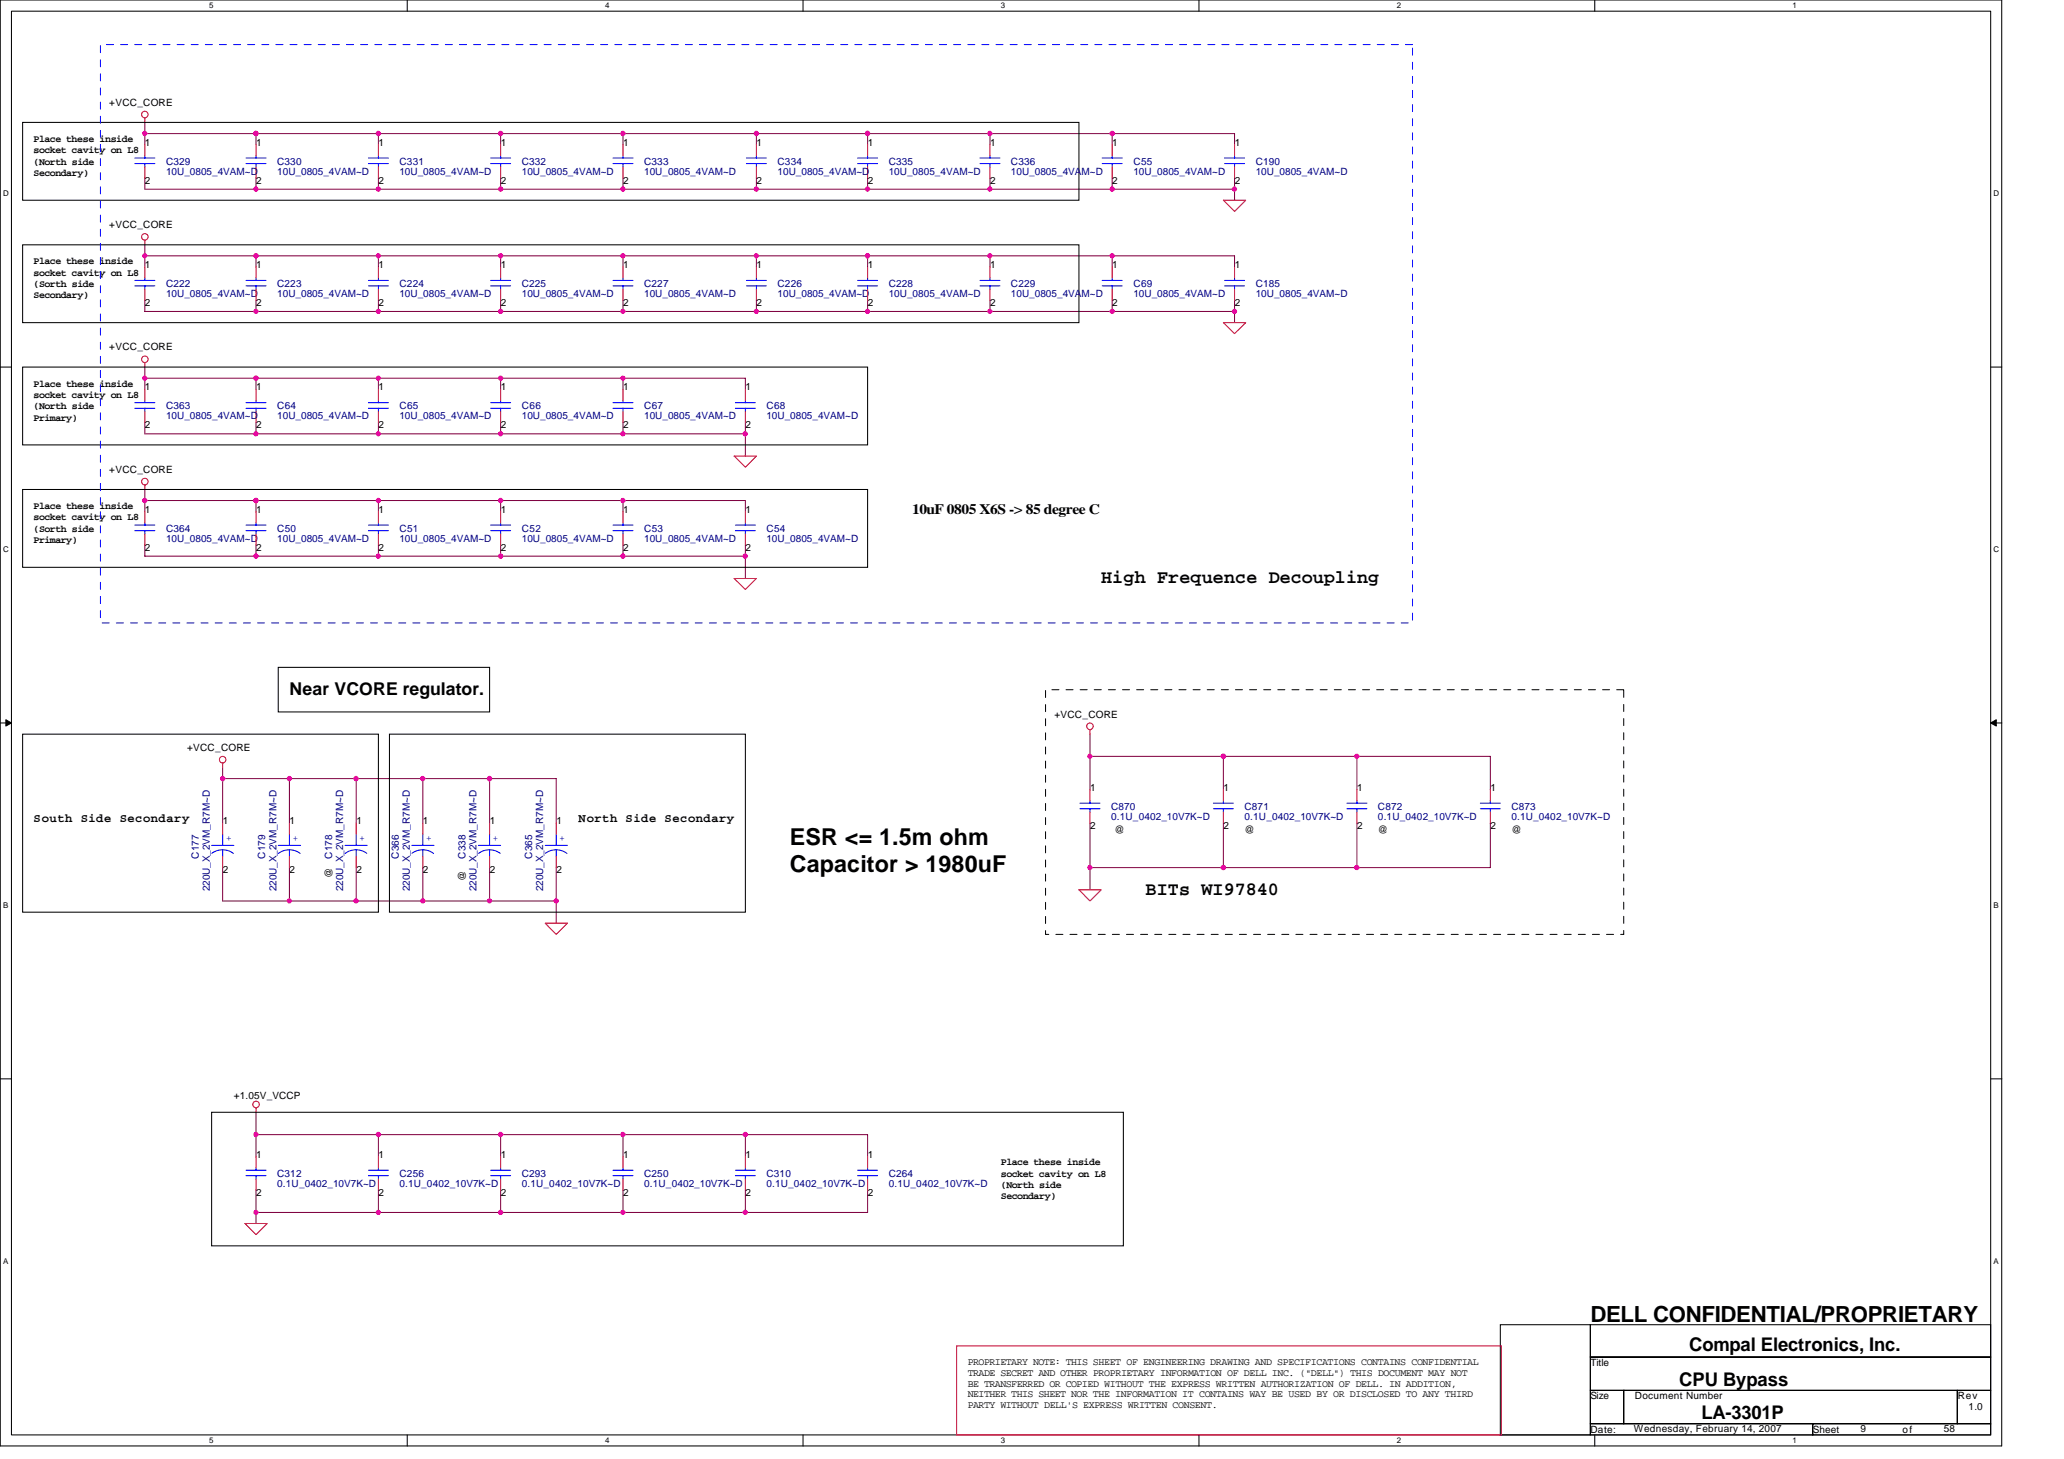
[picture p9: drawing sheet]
<svg xmlns="http://www.w3.org/2000/svg" width="297mm" height="210mm" viewBox="0 0 297 210" stroke-linecap="round" stroke-linejoin="round" font-family="sans-serif">
<path d="M0 0h288.1v208h-288.1zM1.6 1.6h284.9v204.8h-284.9z" fill="none" stroke="#000" stroke-width=".15"/>
<g fill="#fff">
<path d="M30.1 .2h.6v1.2h-.6z"/>
<path d="M30.1 206.6h.6v1.3h-.6z"/>
</g>
<path d="M58.6 0v1.6M58.6 206.4v1.6" fill="none" stroke="#000" stroke-width=".15"/>
<g fill="#fff">
<path d="M87.1 .2h.6v1.2h-.6z"/>
<path d="M87.1 206.6h.6v1.3h-.6z"/>
</g>
<path d="M115.6 0v1.6M115.6 206.4v1.6" fill="none" stroke="#000" stroke-width=".15"/>
<g fill="#fff">
<path d="M144 .2h.6v1.2h-.6z"/>
<path d="M144 206.6h.6v1.3h-.6z"/>
</g>
<path d="M172.5 0v1.6M172.5 206.4v1.6" fill="none" stroke="#000" stroke-width=".15"/>
<g fill="#fff">
<path d="M201 .2h.6v1.2h-.6z"/>
<path d="M201 206.6h.6v1.3h-.6z"/>
</g>
<path d="M229.5 0v1.6M229.5 206.4v1.6" fill="none" stroke="#000" stroke-width=".15"/>
<g fill="#fff">
<path d="M258 .2h.6v1.2h-.6z"/>
<path d="M258 206.6h.6v1.3h-.6z"/>
<path d="M.4 27.2h.8v1.3h-.8z"/>
<path d="M286.9 27.2h.8v1.3h-.8z"/>
<path d="M.4 78.4h.8v1.3h-.8z"/>
<path d="M286.9 78.4h.8v1.3h-.8z"/>
</g>
<path d="M0 52.8h1.6M286.5 52.8h1.6" fill="none" stroke="#000" stroke-width=".15"/>
<g fill="#fff">
<path d="M.4 129.6h.8v1.3h-.8z"/>
<path d="M286.9 129.6h.7v1.3h-.7z"/>
</g>
<path d="M0 104h1.6M286.5 104h1.6" fill="none" stroke="#000" stroke-width=".15"/>
<path d="M.8 103.5l.8 .5-.8 .5zM286.5 104l.8-.5v1z" fill="#000" stroke="#000" stroke-width=".14"/>
<g fill="#fff">
<path d="M.4 180.8h.8v1.3h-.8z"/>
<path d="M286.9 180.8h.7v1.3h-.7z"/>
</g>
<g fill="none" stroke="#000" stroke-width=".15">
<path d="M3.3 17.6h152v11.2h-152zM3.3 35.2h152v11.2h-152zM3.3 52.8h121.6v11.2h-121.6zM3.3 70.4h121.6v11.2h-121.6zM40 96h30.5v6.4h-30.5zM3.3 105.6h51.2v25.6h-51.2zM56 105.6h51.3v25.6h-51.3zM0 155.2h1.6M286.5 155.2h1.6M30.5 160h131.2v19.2h-131.2zM215.9 190.6h13v15.8h-13zM228.9 190.6h57.6v4.6h-57.6z"/>
<path d="M228.9 195.2h57.6v4.8h-57.6zM228.9 200h4.8v4.8h-4.8zM228.9 204.8h32v1.6h-32zM233.7 200h48v4.8h-48zM260.9 204.8h25.6v1.6h-25.6zM281.7 200h4.8v4.8h-4.8z"/>
</g>
<g fill="none" stroke="#800040" stroke-width=".15">
<path d="M20.8 19.2h33.7M20.8 17.6v3.2M36.8 19.2v1.6M54.5 19.2h17.5v1.6M54.5 19.2v1.6M72 19.2h105.7v1.6M89.7 19.2v1.6M108.9 19.2v1.6M124.9 19.2v1.6M142.5 19.2v1.6M160.1 19.2v1.6M20.8 25.6v1.6h156.9"/>
<path d="M20.8 36.8h156.9v1.6M20.8 35.2v3.2M36.8 25.6v1.6M36.8 36.8v1.6M54.5 25.6v1.6M54.5 36.8v1.6M72 25.6v1.6M72 36.8v1.6M89.7 25.6v1.6M89.7 36.8v1.6M108.9 25.6v1.6M108.9 36.8v1.6"/>
<path d="M124.9 25.6v1.6M124.9 36.8v1.6M142.5 25.6v1.6M142.5 36.8v1.6M160.1 25.6v1.6M160.1 36.8v1.6M177.7 25.6v3.2M20.8 54.4h86.5v1.6M20.8 43.2v1.6h156.9M20.8 52.8v3.2M36.8 43.2v1.6M36.8 54.4v1.6"/>
<path d="M54.5 43.2v1.6M54.5 54.4v1.6M72 43.2v1.6M72 54.4v1.6M89.7 43.2v1.6M89.7 54.4v1.6M108.9 43.2v1.6M124.9 43.2v1.6M142.5 43.2v1.6M160.1 43.2v1.6M177.7 43.2v3.2M20.8 72h86.5v1.6"/>
<path d="M20.8 60.8v1.6h86.5M20.8 70.4v3.2M20.8 78.4v1.6h86.5M36.8 62.4h.1M36.8 60.8v1.6M36.8 72v1.6M36.8 78.4v1.6M54.5 60.8v1.6M54.5 72v1.6M54.5 78.4v1.6M72 60.8v1.6M72 72v1.6"/>
<path d="M72 78.4v1.6M89.7 60.8v1.6M89.7 72v1.6M89.7 78.4v1.6M107.3 60.8v4.8M107.3 78.4v4.8M32 112h48v6.4M32 110.4v8M41.7 112v6.4M51.3 112v6.4M60.9 112v6.4M70.5 112v6.4"/>
<path d="M156.9 118.4v6.4h19.2M156.9 105.6v3.2M176.1 108.8h-19.2v4.8M176.1 108.8h38.4v4.8M176.1 108.8v4.8M176.1 118.4v6.4M195.3 108.8v4.8M195.3 118.4v6.4M214.5 118.4v6.4h-38.4M32 124.8v4.8h48M41.7 124.8v4.8M51.3 124.8v4.8"/>
<path d="M60.9 124.8h.1M60.9 124.8v4.8M70.5 124.8v4.8M80 124.8v8M156.9 124.8v3.2M36.8 163.2h88.1v3.2M36.8 160v6.4M36.8 171.2v4.8M54.5 163.2v3.2M54.5 171.2v3.2M72 163.2v3.2M72 171.2v3.2"/>
<path d="M89.7 163.2v3.2M89.7 171.2v3.2M107.3 163.2v3.2M107.3 171.2v3.2M124.9 171.2v3.2h-88.1"/>
</g>
<g fill="none" stroke="#f00" stroke-width=".15">
<path d="M20.8 17v.6M20.8 20.8v1.6M20.8 24v1.6M20.8 34.6v.6M20.8 38.4v1.6M36.8 20.8v1.6M36.8 24v1.6M36.8 38.4v1.6M54.5 20.8v1.6M54.5 24v1.6M54.5 38.4v1.6M72 20.8v1.6"/>
<path d="M72 24v1.6M72 38.4v1.6M89.7 20.8v1.6M89.7 24v1.6M89.7 38.4v1.6M108.9 20.8v1.6M108.9 24v1.6M108.9 38.4v1.6M124.9 20.8v1.6M124.9 24v1.6M124.9 38.4v1.6M142.5 20.8v1.6"/>
<path d="M142.5 24v1.6M142.5 38.4v1.6M160.1 20.8v1.6M160.1 24v1.6M160.1 38.4v1.6M176.1 28.8h3.2l-1.6 1.6zM177.7 20.8v1.6M177.7 24v1.6M177.7 38.4v1.6M20.8 41.6v1.6M20.8 52.2v.6M20.8 56v1.6"/>
<path d="M20.8 59.2v1.6M36.8 41.6v1.6M36.8 56v1.6M36.8 59.2v1.6M54.5 41.6v1.6M54.5 56v1.6M54.5 59.2v1.6M72 41.6v1.6M72 56v1.6M72 59.2v1.6M89.7 41.6v1.6M89.7 56v1.6"/>
<path d="M89.7 59.2v1.6M107.3 56v1.6M107.3 59.2v1.6M108.9 41.6v1.6M124.9 41.6v1.6M142.5 41.6v1.6M160.1 41.6v1.6M176.1 46.4h3.2l-1.6 1.6zM177.7 41.6v1.6M20.8 69.8v.6M20.8 73.6v1.6M20.8 76.8v1.6"/>
<path d="M36.8 73.6v1.6M36.8 76.8v1.6M54.5 73.6v1.6M54.5 76.8v1.6M72 73.6v1.6M72 76.8v1.6M89.7 73.6v1.6M89.7 76.8v1.6M105.7 65.6h3.2l-1.6 1.6zM107.3 73.6v1.6M107.3 76.8v1.6M105.7 83.2h3.2l-1.6 1.6z"/>
<path d="M32 109.8v.6M32 118.4v1.6M41.7 118.4v1.6M51.3 118.4v1.6M60.9 118.4v1.6M70.5 118.4v1.6M80 118.4v1.6M156.9 105v.6M156.9 113.6v1.6M156.9 116.8v1.6M176.1 113.6v1.6M176.1 116.8v1.6"/>
<path d="M195.3 113.6v1.6M195.3 116.8v1.6M214.5 113.6v1.6M214.5 116.8v1.6M32 123.2v1.6M41.7 123.2v1.6M51.3 123.2v1.6M60.9 123.2v1.6M70.5 123.2v1.6M78.5 132.8h3.2l-1.7 1.6zM80 123.2v1.6M155.3 128h3.2l-1.6 1.6z"/>
<path d="M36.8 159.4v.6M35.3 176h3.2l-1.7 1.6zM36.8 166.4v1.6M36.8 169.6v1.6M54.5 166.4v1.6M54.5 169.6v1.6M72 166.4v1.6M72 169.6v1.6M89.7 166.4v1.6M89.7 169.6v1.6M107.3 166.4v1.6M107.3 169.6v1.6"/>
<path d="M124.9 166.4v1.6M124.9 169.6v1.6M137.7 193.6h78.4v12.8h-78.4z"/>
<circle cx="20.8" cy="16.5" r=".47"/>
<circle cx="20.8" cy="34.1" r=".47"/>
<circle cx="20.8" cy="51.7" r=".47"/>
<circle cx="20.8" cy="69.3" r=".47"/>
<circle cx="32" cy="109.3" r=".47"/>
<circle cx="156.9" cy="104.5" r=".47"/>
<circle cx="36.8" cy="158.9" r=".47"/>
</g>
<path d="M14.5 6.4h188.8v83.2h-188.8z" fill="none" stroke="#00f" stroke-width=".14" stroke-dasharray="1 1 1 1 1 1 1 1"/>
<path d="M150.5 99.2h83.2v35.2h-83.2z" fill="none" stroke="#000" stroke-width=".14" stroke-dasharray="1 1 1 1 1 1 1 1"/>
<g fill="none" stroke="#00f" stroke-width=".15">
<path d="M19.4 23.5h2.9M19.4 22.7h2.9M20.8 22.4v.3M20.8 23.5v.5M35.4 23.5h2.9M35.4 22.7h2.9M36.8 22.4v.3M36.8 23.5v.5M53 23.5h2.9M53 22.7h2.9M54.5 22.4v.3M54.5 23.5v.5"/>
<path d="M70.6 23.5h2.9M70.6 22.7h2.9M72 22.4v.3M72 23.5v.5M88.2 23.5h2.9M88.2 22.7h2.9M89.7 22.4v.3M89.7 23.5v.5M107.4 23.5h2.9M107.4 22.7h2.9M108.9 22.4v.3M108.9 23.5v.5"/>
<path d="M123.4 23.5h2.9M123.4 22.7h2.9M124.9 22.4v.3M124.9 23.5v.5M141 23.5h2.9M141 22.7h2.9M142.5 22.4v.3M142.5 23.5v.5M158.6 23.5h2.9M158.6 22.7h2.9M160.1 22.4v.3M160.1 23.5v.5"/>
<path d="M176.2 23.5h2.9M176.2 22.7h2.9M177.7 22.4v.3M177.7 23.5v.5M19.4 58.7h2.9M19.4 57.9h2.9M19.4 41.1h2.9M19.4 40.3h2.9M20.8 40v.3M20.8 41.1v.5M20.8 57.6v.3M20.8 58.7v.5"/>
<path d="M35.4 58.7h2.9M35.4 57.9h2.9M35.4 41.1h2.9M35.4 40.3h2.9M36.8 40v.3M36.8 41.1v.5M36.8 57.6v.3M36.8 58.7v.5M53 58.7h2.9M53 57.9h2.9M53 41.1h2.9M53 40.3h2.9"/>
<path d="M54.5 40v.3M54.5 41.1v.5M54.5 57.6v.3M54.5 58.7v.5M70.6 58.7h2.9M70.6 57.9h2.9M70.6 41.1h2.9M70.6 40.3h2.9M72 40v.3M72 41.1v.5M72 57.6v.3M72 58.7v.5"/>
<path d="M88.2 58.7h2.9M88.2 57.9h2.9M88.2 41.1h2.9M88.2 40.3h2.9M89.7 40v.3M89.7 41.1v.5M89.7 57.6v.3M89.7 58.7v.5M105.8 58.7h2.9M105.8 57.9h2.9M107.3 57.6v.3M107.3 58.7v.5"/>
<path d="M107.4 41.1h2.9M107.4 40.3h2.9M108.9 40v.3M108.9 41.1v.5M123.4 41.1h2.9M123.4 40.3h2.9M124.9 40v.3M124.9 41.1v.5M141 41.1h2.9M141 40.3h2.9M142.5 40v.3M142.5 41.1v.5"/>
<path d="M158.6 41.1h2.9M158.6 40.3h2.9M160.1 40v.3M160.1 41.1v.5M176.2 41.1h2.9M176.2 40.3h2.9M177.7 40v.3M177.7 41.1v.5M19.4 76.3h2.9M19.4 75.5h2.9M20.8 75.2v.3M20.8 76.3v.5"/>
<path d="M35.4 76.3h2.9M35.4 75.5h2.9M36.8 75.2v.3M36.8 76.3v.5M53 76.3h2.9M53 75.5h2.9M54.5 75.2v.3M54.5 76.3v.5M70.6 76.3h2.9M70.6 75.5h2.9M72 75.2v.3M72 76.3v.5"/>
<path d="M88.2 76.3h2.9M88.2 75.5h2.9M89.7 75.2v.3M89.7 76.3v.5M105.8 76.3h2.9M105.8 75.5h2.9M107.3 75.2v.3M107.3 76.3v.5M155.4 116.4h2.9M155.4 115.5h2.9M156.9 115.2v.3M156.9 116.4v.4"/>
<path d="M174.6 116.4h2.9M174.6 115.5h2.9M176.1 115.2v.3M176.1 116.4v.4M193.8 116.4h2.9M193.8 115.5h2.9M195.3 115.2v.3M195.3 116.4v.4M213 116.4h2.9M213 115.5h2.9M214.5 115.2v.3M214.5 116.4v.4"/>
<path d="M30.5 121.6h3.2M30.5 122.8a2.59 2.59 0 0 1 3.1 0M32 120v1.6M32 122.3v.9M40 121.6h3.3M40.1 122.8a2.58 2.58 0 0 1 3.1 0M41.7 120v1.6M41.7 122.3v.9M49.7 121.6h3.1M51.3 120v1.6M51.3 122.3v.9M52.8 122.8a2.59 2.59 0 0 0-3.1 0"/>
<path d="M59.3 121.6h3.2M59.3 122.8a2.59 2.59 0 0 1 3.1 0M60.9 120v1.6M60.9 122.3v.9M68.9 121.6h3.1M70.5 120v1.6M70.5 122.3v.9M72 122.8a2.59 2.59 0 0 0-3.1 0M78.5 121.6h3.2M78.5 122.8a2.59 2.59 0 0 1 3.1 0M80 120v1.6M80 122.3v.9"/>
<path d="M35.4 169.1h2.9M35.4 168.4h2.9M36.8 168v.4M36.8 169.1v.5M53 169.1h2.9M53 168.4h2.9M54.5 168v.4M54.5 169.1v.5M70.6 169.1h2.9M70.6 168.4h2.9M72 168v.4M72 169.1v.5"/>
<path d="M88.2 169.1h2.9M88.2 168.4h2.9M89.7 168v.4M89.7 169.1v.5M105.8 169.1h2.9M105.8 168.4h2.9M107.3 168v.4M107.3 169.1v.5M123.4 169.1h2.9M123.4 168.4h2.9M124.9 168v.4M124.9 169.1v.5"/>
</g>
<g fill="#f0f" stroke="#f0f" stroke-width=".15">
<circle cx="142.5" cy="27.2" r=".32"/>
<circle cx="142.5" cy="19.2" r=".32"/>
<circle cx="54.4" cy="54.4" r=".31"/>
<circle cx="142.5" cy="44.8" r=".31"/>
<circle cx="142.5" cy="36.8" r=".31"/>
<circle cx="89.6" cy="163.2" r=".32"/>
<circle cx="36.8" cy="163.2" r=".32"/>
<circle cx="54.4" cy="163.2" r=".32"/>
<circle cx="72" cy="163.2" r=".32"/>
<circle cx="107.2" cy="163.2" r=".32"/>
<circle cx="160.1" cy="19.2" r=".32"/>
<circle cx="108.8" cy="27.2" r=".32"/>
<circle cx="107.2" cy="80" r=".32"/>
<circle cx="51.2" cy="112" r=".32"/>
<circle cx="36.8" cy="80" r=".32"/>
<circle cx="36.8" cy="72" r=".32"/>
<circle cx="20.8" cy="72" r=".32"/>
<circle cx="54.4" cy="72" r=".32"/>
<circle cx="80.1" cy="129.6" r=".31"/>
<circle cx="70.4" cy="129.6" r=".31"/>
<circle cx="36.8" cy="27.2" r=".32"/>
<circle cx="107.3" cy="62.4" r=".31"/>
<circle cx="89.6" cy="62.4" r=".31"/>
<circle cx="89.6" cy="19.2" r=".32"/>
<circle cx="72" cy="19.2" r=".32"/>
<circle cx="72.1" cy="174.4" r=".31"/>
<circle cx="41.6" cy="129.6" r=".31"/>
<circle cx="72" cy="27.2" r=".32"/>
<circle cx="36.8" cy="62.4" r=".31"/>
<circle cx="36.8" cy="174.4" r=".31"/>
<circle cx="89.6" cy="174.4" r=".31"/>
<circle cx="89.6" cy="44.8" r=".31"/>
<circle cx="72.1" cy="44.8" r=".31"/>
<circle cx="41.6" cy="112" r=".32"/>
<circle cx="32" cy="112" r=".32"/>
<circle cx="160.1" cy="36.8" r=".31"/>
<circle cx="70.4" cy="112" r=".32"/>
<circle cx="60.8" cy="112" r=".32"/>
<circle cx="54.4" cy="80" r=".32"/>
<circle cx="124.8" cy="36.8" r=".31"/>
<circle cx="108.8" cy="36.8" r=".31"/>
<circle cx="36.8" cy="54.4" r=".31"/>
<circle cx="20.8" cy="54.4" r=".31"/>
<circle cx="36.8" cy="36.8" r=".31"/>
<circle cx="20.8" cy="36.8" r=".31"/>
<circle cx="60.8" cy="129.6" r=".31"/>
<circle cx="89.6" cy="36.8" r=".31"/>
<circle cx="72.1" cy="36.8" r=".31"/>
<circle cx="54.4" cy="174.4" r=".31"/>
<circle cx="124.8" cy="19.2" r=".32"/>
<circle cx="36.8" cy="44.8" r=".31"/>
<circle cx="124.8" cy="44.8" r=".31"/>
<circle cx="89.6" cy="54.4" r=".31"/>
<circle cx="72.1" cy="54.4" r=".31"/>
<circle cx="54.4" cy="19.2" r=".32"/>
<circle cx="36.8" cy="19.2" r=".32"/>
<circle cx="20.8" cy="19.2" r=".32"/>
<circle cx="108.8" cy="44.8" r=".31"/>
<circle cx="89.6" cy="27.2" r=".32"/>
<circle cx="54.4" cy="44.8" r=".31"/>
<circle cx="72.1" cy="62.4" r=".31"/>
<circle cx="54.4" cy="62.4" r=".31"/>
<circle cx="108.8" cy="19.2" r=".32"/>
<circle cx="89.6" cy="72" r=".32"/>
<circle cx="72" cy="72" r=".32"/>
<circle cx="177.7" cy="27.2" r=".32"/>
<circle cx="160.1" cy="27.2" r=".32"/>
<circle cx="177.7" cy="44.8" r=".31"/>
<circle cx="160.1" cy="44.8" r=".31"/>
<circle cx="124.8" cy="27.2" r=".32"/>
<circle cx="54.4" cy="36.8" r=".31"/>
<circle cx="54.4" cy="27.2" r=".32"/>
<circle cx="72" cy="80" r=".32"/>
<circle cx="89.6" cy="80" r=".32"/>
<circle cx="107.3" cy="174.4" r=".31"/>
<circle cx="51.2" cy="129.6" r=".31"/>
<circle cx="156.8" cy="108.8" r=".31"/>
<circle cx="176.1" cy="108.8" r=".31"/>
<circle cx="195.3" cy="108.8" r=".31"/>
<circle cx="156.8" cy="124.8" r=".31"/>
<circle cx="176.1" cy="124.8" r=".31"/>
<circle cx="195.3" cy="124.8" r=".31"/>
</g>
<g font-size="3.3">
<text x="113.7" y="121.5">ESR &lt;= 1.5m ohm</text>
<text x="113.7" y="125.5">Capacitor &gt; 1980uF</text>
</g>
<text font-size="3.2" x="228.9" y="190.2">DELL CONFIDENTIAL/PROPRIETARY</text>
<g font-size="2.7">
<text x="158.5" y="83.9">High Frequence Decoupling</text>
<text x="164.9" y="128.7">BITs WI97840</text>
<text x="243.1" y="194.4">Compal Electronics, Inc.</text>
<text x="241.7" y="199.3">CPU Bypass</text>
<text x="244.9" y="204.2">LA-3301P</text>
</g>
<text font-size="2.5" x="41.7" y="100">Near VCORE regulator.</text>
<text font-size="2.1" x="131.3" y="73.9">10uF 0805 X6S -&gt; 85 degree C</text>
<g font-size="1.8">
<text x="4.8" y="118.2">South Side Secondary</text>
<text x="83.3" y="118.2">North Side Secondary</text>
</g>
<g font-size="1.4">
<text x="15.7" y="15.2">+VCC_CORE</text>
<text x="4.8" y="20.4">Place these inside</text>
<text x="4.8" y="22.1">socket cavity on L8</text>
<text x="4.8" y="23.7">(North side</text>
<text x="20.9" y="21">1</text>
<text x="36.9" y="21">1</text>
<text x="54.5" y="21">1</text>
<text x="72.1" y="21">1</text>
<text x="89.7" y="21">1</text>
<text x="108.9" y="21">1</text>
<text x="124.9" y="21">1</text>
<text x="142.5" y="21">1</text>
<text x="160.1" y="21">1</text>
<text x="177.7" y="21">1</text>
<text x="4.8" y="25.3">Secondary)</text>
<text x="20.9" y="26.4">2</text>
<text x="36.9" y="26.4">2</text>
<text x="54.5" y="26.4">2</text>
<text x="72.1" y="26.4">2</text>
<text x="89.7" y="26.4">2</text>
<text x="108.9" y="26.4">2</text>
<text x="124.9" y="26.4">2</text>
<text x="142.5" y="26.4">2</text>
<text x="160.1" y="26.4">2</text>
<text x="177.7" y="26.4">2</text>
<text x="15.7" y="32.8">+VCC_CORE</text>
<text x="4.8" y="38">Place these inside</text>
<text x="4.8" y="39.6">socket cavity on L8</text>
<text x="4.8" y="41.3">(Sorth side</text>
<text x="20.9" y="38.6">1</text>
<text x="36.9" y="38.6">1</text>
<text x="54.5" y="38.6">1</text>
<text x="72.1" y="38.6">1</text>
<text x="89.7" y="38.6">1</text>
<text x="108.9" y="38.6">1</text>
<text x="124.9" y="38.6">1</text>
<text x="142.5" y="38.6">1</text>
<text x="160.1" y="38.6">1</text>
<text x="177.7" y="38.6">1</text>
<text x="4.8" y="42.9">Secondary)</text>
<text x="20.9" y="44">2</text>
<text x="36.9" y="44">2</text>
<text x="54.5" y="44">2</text>
<text x="72.1" y="44">2</text>
<text x="89.7" y="44">2</text>
<text x="108.9" y="44">2</text>
<text x="124.9" y="44">2</text>
<text x="142.5" y="44">2</text>
<text x="160.1" y="44">2</text>
<text x="177.7" y="44">2</text>
<text x="15.7" y="50.4">+VCC_CORE</text>
<text x="4.8" y="55.6">Place these inside</text>
<text x="4.8" y="57.3">socket cavity on L8</text>
<text x="4.8" y="58.9">(North side</text>
<text x="20.9" y="56.2">1</text>
<text x="36.9" y="56.2">1</text>
<text x="54.5" y="56.2">1</text>
<text x="72.1" y="56.2">1</text>
<text x="89.7" y="56.2">1</text>
<text x="107.3" y="56.2">1</text>
<text x="4.8" y="60.5">Primary)</text>
<text x="20.9" y="61.6">2</text>
<text x="36.9" y="61.6">2</text>
<text x="54.5" y="61.6">2</text>
<text x="72.1" y="61.6">2</text>
<text x="89.7" y="61.6">2</text>
<text x="107.3" y="61.6">2</text>
<text x="15.7" y="68">+VCC_CORE</text>
<text x="4.8" y="73.2">Place these inside</text>
<text x="4.8" y="74.8">socket cavity on L8</text>
<text x="4.8" y="76.5">(Sorth side</text>
<text x="20.9" y="73.8">1</text>
<text x="36.9" y="73.8">1</text>
<text x="54.5" y="73.8">1</text>
<text x="72.1" y="73.8">1</text>
<text x="89.7" y="73.8">1</text>
<text x="107.3" y="73.8">1</text>
<text x="4.8" y="78.1">Primary)</text>
<text x="20.9" y="79.2">2</text>
<text x="36.9" y="79.2">2</text>
<text x="54.5" y="79.2">2</text>
<text x="72.1" y="79.2">2</text>
<text x="89.7" y="79.2">2</text>
<text x="107.3" y="79.2">2</text>
<text x="151.7" y="103.2">+VCC_CORE</text>
<text x="26.9" y="108">+VCC_CORE</text>
<text x="156.9" y="113.8">1</text>
<text x="176.1" y="113.8">1</text>
<text x="195.3" y="113.8">1</text>
<text x="214.5" y="113.8">1</text>
<text x="32.1" y="118.6">1</text>
<text x="41.7" y="118.6">1</text>
<text x="51.3" y="118.6">1</text>
<text x="60.9" y="118.6">1</text>
<text x="70.5" y="118.6">1</text>
<text x="80.1" y="118.6">1</text>
<text x="156.9" y="119.2">2</text>
<text x="160.4" y="119.9">@</text>
<text x="176.1" y="119.2">2</text>
<text x="179.1" y="119.9">@</text>
<text x="195.3" y="119.2">2</text>
<text x="198.3" y="119.9">@</text>
<text x="214.5" y="119.2">2</text>
<text x="217.5" y="119.9">@</text>
<text x="32.1" y="125.6">2</text>
<text x="41.7" y="125.6">2</text>
<text x="51.3" y="125.6">2</text>
<text x="60.9" y="125.6">2</text>
<text x="70.5" y="125.6">2</text>
<text x="80.1" y="125.6">2</text>
<text x="47.8" y="126.3" transform="rotate(-90 47.8 126.3)">@</text>
<text x="67" y="126.7" transform="rotate(-90 67 126.7)">@</text>
<text x="33.7" y="158.1">+1.05V_VCCP</text>
<text x="36.9" y="166.6">1</text>
<text x="54.5" y="166.6">1</text>
<text x="72.1" y="166.6">1</text>
<text x="89.7" y="166.6">1</text>
<text x="107.3" y="166.6">1</text>
<text x="124.9" y="166.6">1</text>
<text x="144.1" y="167.6">Place these inside</text>
<text x="36.9" y="172">2</text>
<text x="54.5" y="172">2</text>
<text x="72.1" y="172">2</text>
<text x="89.7" y="172">2</text>
<text x="107.3" y="172">2</text>
<text x="124.9" y="172">2</text>
<text x="144.1" y="169.3">socket cavity on L8</text>
<text x="144.1" y="170.9">(North side</text>
<text x="144.1" y="172.5">Secondary)</text>
<text x="139.3" y="196.4">PROPRIETARY NOTE: THIS SHEET OF ENGINEERING DRAWING AND SPECIFICATIONS CONTAINS CONFIDENTIAL</text>
<text x="139.3" y="197.9">TRADE SECRET AND OTHER PROPRIETARY INFORMATION OF DELL INC. (&quot;DELL&quot;) THIS DOCUMENT MAY NOT</text>
<text x="228.9" y="196.5">Title</text>
<text x="139.3" y="199.5">BE TRANSFERRED OR COPIED WITHOUT THE EXPRESS WRITTEN AUTHORIZATION OF DELL. IN ADDITION,</text>
<text x="139.3" y="201">NEITHER THIS SHEET NOR THE INFORMATION IT CONTAINS WAY BE USED BY OR DISCLOSED TO ANY THIRD</text>
<text x="139.3" y="202.6">PARTY WITHOUT DELL'S EXPRESS WRITTEN CONSENT.</text>
<text x="228.9" y="201.3">Size</text>
<text x="235.3" y="201.3">Document Number</text>
<text x="281.7" y="201.3">Rev</text>
<text x="283.3" y="202.9">1.0</text>
<text x="228.9" y="206.1">Date:</text>
<text x="235.1" y="206">Wednesday, February 14, 2007</text>
<text x="260.9" y="206.1">Sheet</text>
<text x="267.8" y="206">9</text>
<text x="273.8" y="206.1">of</text>
<text x="279.8" y="206">58</text>
</g>
<g font-size="1.4" fill="#000080">
<text x="23.9" y="23.7">C329</text>
<text x="39.9" y="23.7">C330</text>
<text x="57.5" y="23.7">C331</text>
<text x="75.1" y="23.7">C332</text>
<text x="92.7" y="23.7">C333</text>
<text x="111.9" y="23.7">C334</text>
<text x="127.9" y="23.7">C335</text>
<text x="145.5" y="23.7">C336</text>
<text x="163.1" y="23.7">C55</text>
<text x="180.7" y="23.7">C190</text>
<text x="23.9" y="25.1">10U_0805_4VAM~D</text>
<text x="39.9" y="25.1">10U_0805_4VAM~D</text>
<text x="57.5" y="25.1">10U_0805_4VAM~D</text>
<text x="75.1" y="25.1">10U_0805_4VAM~D</text>
<text x="92.7" y="25.1">10U_0805_4VAM~D</text>
<text x="111.9" y="25.1">10U_0805_4VAM~D</text>
<text x="127.9" y="25.1">10U_0805_4VAM~D</text>
<text x="145.5" y="25.1">10U_0805_4VAM~D</text>
<text x="163.1" y="25.1">10U_0805_4VAM~D</text>
<text x="180.7" y="25.1">10U_0805_4VAM~D</text>
<text x="23.9" y="41.3">C222</text>
<text x="39.9" y="41.3">C223</text>
<text x="57.5" y="41.3">C224</text>
<text x="75.1" y="41.3">C225</text>
<text x="92.7" y="41.3">C227</text>
<text x="111.9" y="41.3">C226</text>
<text x="127.9" y="41.3">C228</text>
<text x="145.5" y="41.3">C229</text>
<text x="163.1" y="41.3">C69</text>
<text x="180.7" y="41.3">C185</text>
<text x="23.9" y="42.7">10U_0805_4VAM~D</text>
<text x="39.9" y="42.7">10U_0805_4VAM~D</text>
<text x="57.5" y="42.7">10U_0805_4VAM~D</text>
<text x="75.1" y="42.7">10U_0805_4VAM~D</text>
<text x="92.7" y="42.7">10U_0805_4VAM~D</text>
<text x="111.9" y="42.7">10U_0805_4VAM~D</text>
<text x="127.9" y="42.7">10U_0805_4VAM~D</text>
<text x="145.5" y="42.7">10U_0805_4VAM~D</text>
<text x="163.1" y="42.7">10U_0805_4VAM~D</text>
<text x="180.7" y="42.7">10U_0805_4VAM~D</text>
<text x="23.9" y="58.9">C363</text>
<text x="39.9" y="58.9">C64</text>
<text x="57.5" y="58.9">C65</text>
<text x="75.1" y="58.9">C66</text>
<text x="92.7" y="58.9">C67</text>
<text x="110.3" y="58.9">C68</text>
<text x="23.9" y="60.3">10U_0805_4VAM~D</text>
<text x="39.9" y="60.3">10U_0805_4VAM~D</text>
<text x="57.5" y="60.3">10U_0805_4VAM~D</text>
<text x="75.1" y="60.3">10U_0805_4VAM~D</text>
<text x="92.7" y="60.3">10U_0805_4VAM~D</text>
<text x="110.3" y="60.3">10U_0805_4VAM~D</text>
<text x="23.9" y="76.5">C364</text>
<text x="23.9" y="78">10U_0805_4VAM~D</text>
<text x="39.9" y="76.5">C50</text>
<text x="39.9" y="78">10U_0805_4VAM~D</text>
<text x="57.5" y="78">10U_0805_4VAM~D</text>
<text x="57.5" y="76.5">C51</text>
<text x="75.1" y="78">10U_0805_4VAM~D</text>
<text x="75.1" y="76.5">C52</text>
<text x="92.7" y="76.5">C53</text>
<text x="92.7" y="78">10U_0805_4VAM~D</text>
<text x="110.3" y="78">10U_0805_4VAM~D</text>
<text x="110.3" y="76.5">C54</text>
<text x="159.9" y="116.5">C870</text>
<text x="159.9" y="118">0.1U_0402_10V7K~D</text>
<text x="179.1" y="116.5">C871</text>
<text x="179.1" y="118">0.1U_0402_10V7K~D</text>
<text x="198.3" y="116.5">C872</text>
<text x="198.3" y="118">0.1U_0402_10V7K~D</text>
<text x="217.5" y="116.5">C873</text>
<text x="217.5" y="118">0.1U_0402_10V7K~D</text>
<text x="28.6" y="123.5" transform="rotate(-90 28.6 123.5)">C177</text>
<text x="38.2" y="123.5" transform="rotate(-90 38.2 123.5)">C179</text>
<text x="47.8" y="123.5" transform="rotate(-90 47.8 123.5)">C178</text>
<text x="57.4" y="123.5" transform="rotate(-90 57.4 123.5)">C366</text>
<text x="67" y="123.5" transform="rotate(-90 67 123.5)">C338</text>
<text x="76.6" y="123.5" transform="rotate(-90 76.6 123.5)">C365</text>
<text x="30.2" y="128.2" transform="rotate(-90 30.2 128.2)">220U_X_2VM_R7M~D</text>
<text x="39.8" y="128.2" transform="rotate(-90 39.8 128.2)">220U_X_2VM_R7M~D</text>
<text x="49.4" y="128.2" transform="rotate(-90 49.4 128.2)">220U_X_2VM_R7M~D</text>
<text x="59" y="128.2" transform="rotate(-90 59 128.2)">220U_X_2VM_R7M~D</text>
<text x="68.6" y="128.2" transform="rotate(-90 68.6 128.2)">220U_X_2VM_R7M~D</text>
<text x="78.2" y="128.2" transform="rotate(-90 78.2 128.2)">220U_X_2VM_R7M~D</text>
<text x="39.9" y="169.3">C312</text>
<text x="39.9" y="170.8">0.1U_0402_10V7K~D</text>
<text x="57.5" y="169.3">C256</text>
<text x="57.5" y="170.8">0.1U_0402_10V7K~D</text>
<text x="75.1" y="169.3">C293</text>
<text x="75.1" y="170.8">0.1U_0402_10V7K~D</text>
<text x="92.7" y="169.3">C250</text>
<text x="92.7" y="170.8">0.1U_0402_10V7K~D</text>
<text x="110.3" y="169.3">C310</text>
<text x="110.3" y="170.8">0.1U_0402_10V7K~D</text>
<text x="127.9" y="169.3">C264</text>
<text x="127.9" y="170.8">0.1U_0402_10V7K~D</text>
</g>
<g font-size="1.4" fill="#00f">
<text x="32.5" y="121">+</text>
<text x="42.1" y="121">+</text>
<text x="51.7" y="121">+</text>
<text x="61.3" y="121">+</text>
<text x="70.9" y="121">+</text>
<text x="80.5" y="121">+</text>
</g>
<g font-size="1.1">
<text x="30.1" y="1.2">5</text>
<text x="87.1" y="1.2">4</text>
<text x="144" y="1.2">3</text>
<text x="201" y="1.2">2</text>
<text x="258" y="1.2">1</text>
<text x=".4" y="28.2">D</text>
<text x="286.9" y="28.2">D</text>
<text x=".4" y="79.4">C</text>
<text x="286.9" y="79.4">C</text>
<text x=".4" y="130.6">B</text>
<text x="286.9" y="130.6">B</text>
<text x=".4" y="181.8">A</text>
<text x="286.9" y="181.8">A</text>
<text x="30.1" y="207.6">5</text>
<text x="87.1" y="207.6">4</text>
<text x="144" y="207.6">3</text>
<text x="201" y="207.6">2</text>
<text x="258" y="207.6">1</text>
</g>
</svg>
